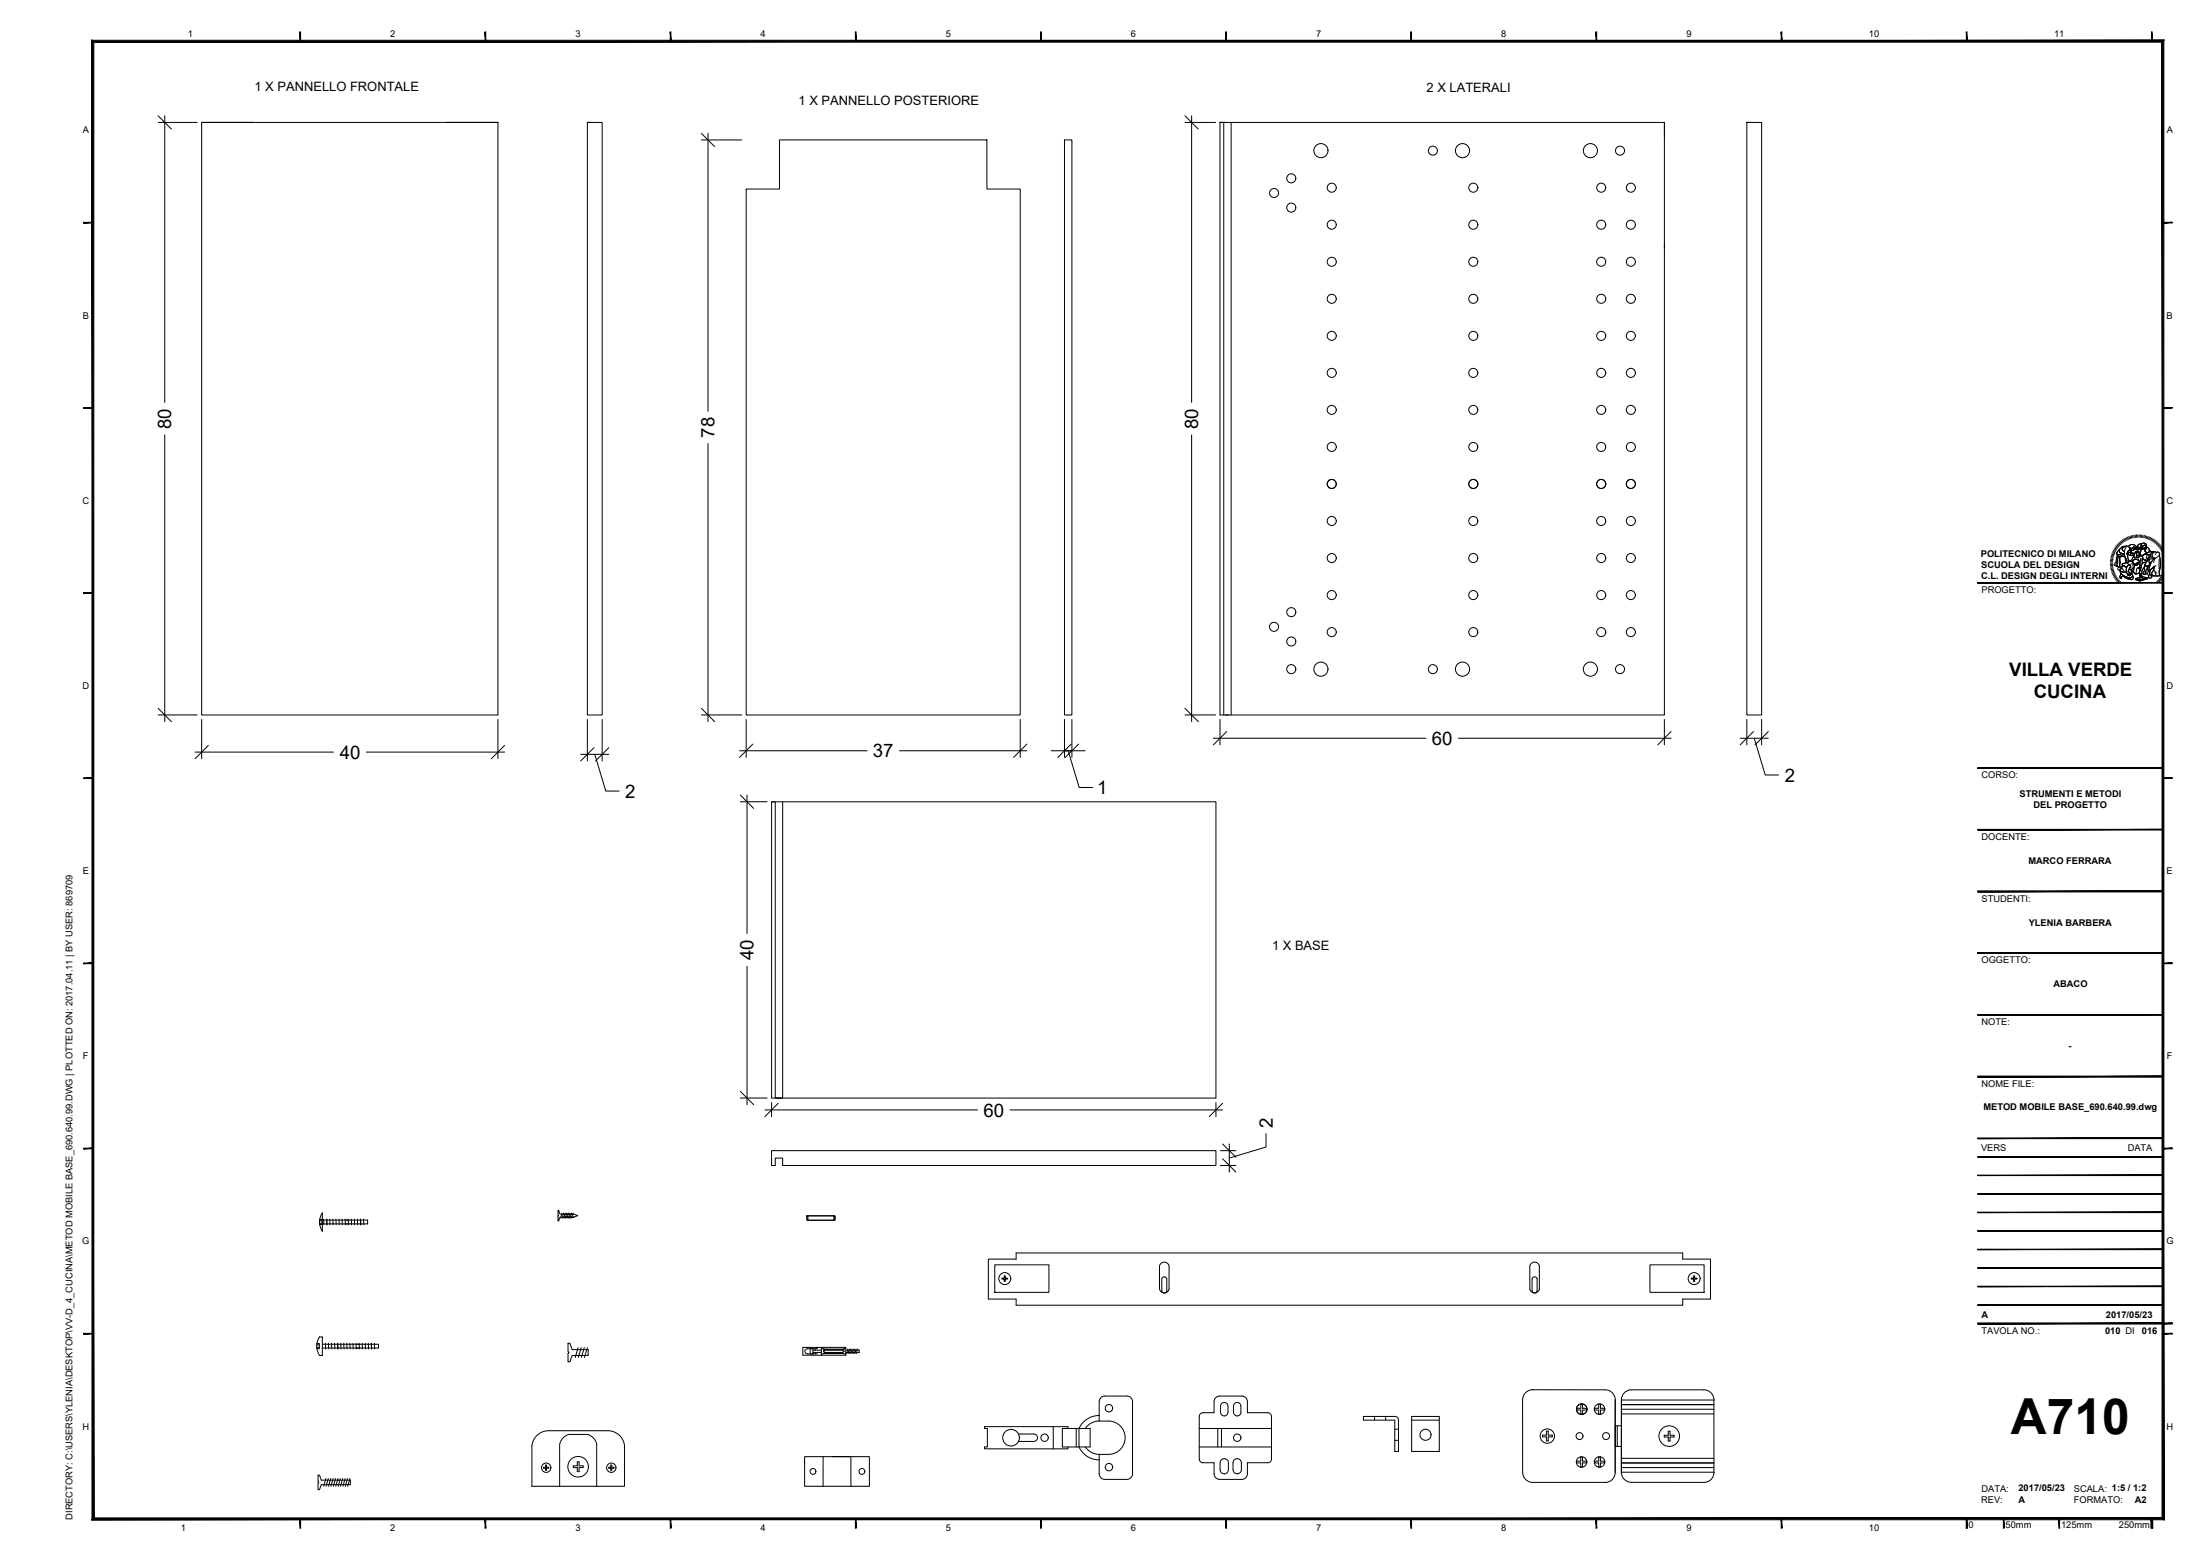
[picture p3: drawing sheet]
<svg xmlns="http://www.w3.org/2000/svg" width="594mm" height="420mm" viewBox="0 0 594 420" stroke-linecap="round" stroke-linejoin="round" font-family="sans-serif">
<!-- layer: VITI E CERNIERE -->
<g fill="none" stroke="#000" stroke-width=".27">
<path d="M86.3 329.6h.7M86.3 330.3h.7M86.3 329.3h.7v1.4h-.7M87 329.5h7.3M87 330.5h7.3M87 327.5v5a4.5 4.5 0 0 1 0-5zM87.4 329.2l.1 1.5M88.2 329.2l.1 1.5M89.1 329.2v1.5M89.9 329.2l.1 1.5M90.7 329.2l.1 1.5M91.5 329.2l.1 1.5"/>
<path d="M92.4 329.2v1.5M93.2 329.2l.1 1.5M93.2 329.5h6.1v1h-6.1M94 329.2l.1 1.5M94.9 329.2v1.5M95.7 329.2l.1 1.5M96.5 329.2l.1 1.5M97.4 330.7l-.1-1.5 .1 1.5M98.2 329.2v1.5M151.8 327.6l-.4 1.3M152.2 327.6l-.4 1.3M152.3 328.7h2.7h-3.7l-.4 1h-.2l.1-1.4-.1-1.5h.2l.4 1.1h3.7l1 .4-1 .4"/>
<path d="M152.3 327.9h2.7M152.6 327.6l-.4 1.3M153.1 327.6l-.4 1.3M153.5 327.6l-.4 1.3M153.9 327.6l-.4 1.3M154.3 327.6l-.4 1.3M154.8 327.6l-.4 1.3M217.9 328.3h7.6v1.2h-7.6zM218.2 328.3h7v1.2h-7M218.2 328.3l-.3 .3v.6l.3 .3M218.2 328.3v1.2M225.2 328.3l.3 .3v.6l-.3 .3"/>
<path d="M266.9 340h7.5v-1.7h180v1.7h7.5v10.8h-7.5v1.6h-180v-1.6h-7.5zM268.6 341.5h14.6v7.5h-14.6zM270.5 345.1h.7v-.6h.2v.6h.7v.3h-.7v.6h-.2v-.6h-.7zM313.4 341.2a1.31 1.31 0 0 1 1.4-.4 1.31 1.31 0 0 1 .9 1.1v6.2a1.32 1.32 0 0 1-1.3 1 1.32 1.32 0 0 1-1.3-1v-6.2zM313.7 348.6v-3.3a.69 .69 0 0 1 .7-.5 .69 .69 0 0 1 .7 .5v3.3M313.7 348.6a.69 .69 0 0 0 .7 .5 .69 .69 0 0 0 .7-.5M413.7 348.6a.69 .69 0 0 0 .7 .5 .69 .69 0 0 0 .7-.5M415.1 345.3v3.3M415.1 345.3a.69 .69 0 0 0-.7-.5 .69 .69 0 0 0-.7 .5v3.3M415.7 341.9v6.2M415.7 341.9a1.32 1.32 0 0 0-1.3-1.1 1.32 1.32 0 0 0-1.3 1.1v6.2a1.32 1.32 0 0 0 1.3 1 1.32 1.32 0 0 0 1.3-1M445.5 341.5h14.7v7.5h-14.7z"/>
<path d="M456.7 345.1h.6v-.6h.3v.6h.7v.3h-.7v.6h-.3v-.6h-.6zM85.5 363.1h.7M85.5 363.8h.7M85.6 362.8h.6v1.4h-.6M86.3 361h.7v5h-.7a4.5 4.5 0 0 1 0-5zM87 363h10.2M87 364h10.2M87.9 362.7v1.6M88.7 362.7l.1 1.6M89.5 362.7l.1 1.6M90.3 362.7l.1 1.6M91.2 362.7l.1 1.6"/>
<path d="M92 362.7l.1 1.6M92.8 362.7l.1 1.6M93.6 362.7l.1 1.6M94.5 362.7l.1 1.6M95.3 362.7l.1 1.6M96.1 362.7l.1 1.6M96.1 363h6.1v1h-6.1M97 362.7l.1 1.6M97.8 362.7l.1 1.6M98.6 362.7l.1 1.6M99.4 362.7l.1 1.6M100.4 364.3l-.1-1.6 .1 1.6"/>
<path d="M101.1 362.7l.1 1.6M153.4 362.7h.5l.6 1.7h4.3v1.6h-4.3l-.6 1.7h-.5v-2.2l.3-.3-.3-.3zM156.1 363.9l-.8 2.7M156.9 363.9l-.7 2.7M157.8 363.9l-.8 2.7M158.6 363.9l-.8 2.7M218 364.2h2.7v-.4h-3.9v2.1h11.6M218.1 364.2a.7 .7 0 0 0-.8 .7 .7 .7 0 0 0 .8 .7h2.6M218.8 365.6v-1.4h.7v1.4M219.5 365.2h2.3M219.5 364.6h2.3M220.1 364.2v.4"/>
<path d="M220.1 365.2v.4M220.7 363.8h7.7M222.4 364.9h.1M222.4 364.3h.1M222.4 364.3h5.4M222.4 364.9l.3 .3M222.4 364.3l-.6-.5v2.1l.6-.4h5.4M222.4 364.3l.3 .1h4.8l.3-.1M222.4 365.5l5.1-.2 .3 .2M222.7 365.2h4.8M222.7 364.6h4.8M222.7 364.6l-.3 .3"/>
<path d="M227.5 364.6l.3 .3M227.8 365.5l.6 .4M227.8 364.9h.1M227.8 364.9l-.3 .3M227.8 364.3h.1M228.4 364.5h3.6v.7h-3.6M228.4 363.8v2.1M228.4 363.8l-.6 .5M229 364.3l-.4 1.2M229.3 364.3l-.3 1.2M229.7 364.3l-.3 1.2M230.1 364.3l-.4 1.2"/>
<path d="M230.5 364.3l-.4 1.2M230.8 364.3l-.3 1.2M231.2 364.3l-.3 1.2M231.6 364.3l-.4 1.2M329.3 377h6a1.5 1.5 0 0 1 1.5 1.5v3h5.5a1 1 0 0 1 1 1M329.3 377a1.5 1.5 0 0 0-1.5 1.5v3h-3a1 1 0 0 0-1 1M329.9 379a1 1 0 0 1 1.1-.2 1 1 0 0 1 .6 .9v1.6a1 1 0 0 1-1 1 1 1 0 0 1-1-1v-1.6zM333.4 379a.99 .99 0 0 1 1.1-.2 .99 .99 0 0 1 .6 .9v1.6a1.01 1.01 0 0 1-1 1 1.01 1.01 0 0 1-1-1v-1.6zM413.8 375.3h19.6a2.74 2.74 0 0 1 2.8 2.7M414 375.3a2.74 2.74 0 0 0-2.8 2.7v19.5M436.2 378v19.6M437.8 379.3h25"/>
<path d="M437.8 378h25M437.8 378v19.6l25-.1M437.8 378a2.72 2.72 0 0 1 2.4-2.7h19.9a2.74 2.74 0 0 1 2.7 2.8M462.8 378v19.6M85.9 398.3h.4l.5 1.4h7.8v1.2h-7.8l-.5 1.3h-.4v-1.7l.2-.2-.2-.2zM88 399.2l-.6 2.1M88.7 399.2l-.7 2.1M89.3 399.2l-.6 2.1M90 399.2l-.6 2.1M90.6 399.2l-.6 2.1M91.1 399.7h.1M91.3 399.2l-.6 2.1"/>
<path d="M91.9 399.2l-.6 2.1M92.6 399.2l-.7 2.1M93.2 399.2l-.6 2.1M93.8 399.2l-.6 2.1M94.5 399.2l-.6 2.1M144.9 387.7a4.5 4.5 0 0 1 3.2-1.4h16a4.5 4.5 0 0 1 4.5 4.1v10.9h-25v-10.9a4.5 4.5 0 0 1 1.3-2.7zM147.3 395.6h.3v.6h.6v.3h-.6v.5h-.3v-.5l-.5-.1v-.2h.5zM153.6 387.3h5M153.6 387.3l-1 .5-.8 .7-.7 1.5v11.3M154.8 395.8h1.1v-1.1h.3h.2v1.1h1.1v.3l-.1 .2h-1v1.1h-.5v-1.1h-1.1zM158.6 387.3l1 .5 .8 .7 .7 1.5v11.3M164.9 395.6h.3v.6h.6v.3h-.6v.5h-.3v-.5l-.5-.1v-.2h.5z"/>
<path d="M217.3 393.3h17.5v8h-17.5zM222.3 393.3v8M224.8 393.3h5v8M275 387.2h4.2a1 1 0 0 1 1 1 1 1 0 0 1-1 1M275 389.2h4.2M284.4 385.2v6M286.9 385.7h7.5v5h-7.5zM288.4 385.7v-.5h-22.5v.5h.7v5h-.7v.5h22.5v-.5M290.6 385.7v5M293.1 390.7l.8 1 1.1 .6 1.8 .4M296.8 383.7v-5.2a1.5 1.5 0 0 1 1.5-1.5h6a1.5 1.5 0 0 1 1.5 1.5v19.5a1.5 1.5 0 0 1-1.5 1.5h-6a1.5 1.5 0 0 1-1.5-1.5v-5.3M296.8 383.7a6.7 6.7 0 0 1 5.4 1.1 4.5 4.5 0 0 1 1.4 5 4.5 4.5 0 0 1-4.3 2.9h-2.5"/>
<path d="M296.8 383.7l-1.8 .4-1.1 .7-.8 .9M296.8 382.2a6 6 0 0 0-5.4 3.5v5a6 6 0 0 0 5.4 3.5M323.8 382.5v11.5a1 1 0 0 0 1 1h3v3a1.5 1.5 0 0 0 1.5 1.5M323.8 390.7h19.5M323.8 385.7h19.5M328.8 385.7v5M329.7 394.3a1.12 1.12 0 0 1 1.2-.4 1.12 1.12 0 0 1 .8 1.1v1.8a1.13 1.13 0 0 1-1.1 1.2 1.13 1.13 0 0 1-1.1-1.2v-1.8zM329.8 385.7v5M335.2 395v1.8M335.2 395a1.13 1.13 0 0 0-1.1-1.1 1.13 1.13 0 0 0-1.1 1.1v1.8a1.13 1.13 0 0 0 1.1 1.2 1.13 1.13 0 0 0 1.1-1.2M343.3 382.5v11.5a1 1 0 0 1-1 1h-5.5v3a1.5 1.5 0 0 1-1.5 1.5h-6M371.2 382.5v1"/>
<path d="M374.2 382.5v1M376.6 388.9h1M376.6 385.9h1M376.6 382.5a1 1 0 0 1 1 1v8.4h-1v-8.4h-8.4v-1h8.4M381.2 382.5h7.5v9.4h-7.5zM381.2 383.5h7.5M411.2 397.5a2.74 2.74 0 0 0 2.7 2.8h19.9M416.5 387.5h1.1v-1.1h.3h.2v1.1h1.1v.5h-1.1v1.1h-.5v-1.1h-1.1zM425.8 380.3h1.1v-1.1h.5v1.1h1v.4h-1v1.1h-.5v-1.1h-1.1zM426.9 393.5h.4v1.1l1.1-.1v.5h-1.1v1.1h-.4v-1.1h-1.1v-.4h1.1zM430.6 380.3h1.1v-1.1h.5v1.1h1.1v.4h-1.1v1.1h-.5v-1.1h-1.1zM431.7 393.5h.5v1.1l1.1-.1v.5h-1.1v1.1h-.5v-1.1h-1.1v-.4h1.1z"/>
<path d="M436.2 397.5a2.74 2.74 0 0 1-2.8 2.8M436.2 385h1.6M436.2 390.6h1.6M436.7 385v5.6M437.8 396.3h25M437.8 395h25M437.8 393.8h25M437.8 380.5h25M437.8 381.8h25M437.8 397.5a2.74 2.74 0 0 0 2.8 2.8h19.5M449.4 387.6h1.1v-1.1h.5v1.1h1.1v.4h-1.1v1.1h-.5v-1.1h-1.1zM462.8 397.5a2.74 2.74 0 0 1-2.8 2.8"/>
<circle cx="271.3" cy="345.2" r="1.61"/>
<circle cx="457.5" cy="345.2" r="1.61"/>
<circle cx="147.5" cy="396.3" r="1.26"/>
<circle cx="156.1" cy="396.1" r="2.78"/>
<circle cx="165.1" cy="396.3" r="1.26"/>
<circle cx="219.5" cy="397.3" r=".79"/>
<circle cx="232.8" cy="397.3" r=".79"/>
<circle cx="273" cy="388.2" r="2.25"/>
<circle cx="282.1" cy="388.2" r="1"/>
<circle cx="299.5" cy="380.2" r="1"/>
<circle cx="299.5" cy="396.2" r="1"/>
<circle cx="334.1" cy="388.2" r="1"/>
<circle cx="384.9" cy="387.4" r="1.5"/>
<circle cx="417.8" cy="387.8" r="1.94"/>
<circle cx="426.5" cy="387.8" r=".94"/>
<circle cx="427.1" cy="394.8" r="1.42"/>
<circle cx="427.1" cy="380.5" r="1.42"/>
<circle cx="431.9" cy="380.5" r="1.42"/>
<circle cx="431.9" cy="394.8" r="1.42"/>
<circle cx="433.7" cy="387.8" r=".94"/>
<circle cx="450.7" cy="387.8" r="2.78"/>
</g>
<!-- layer: ARREDI -->
<g fill="none" stroke="#000" stroke-width=".27">
<path d="M54.5 33.1h80v160h-80zM54.5 33.1h14M120.5 33.1h14M158.6 33.1v160h4v-160h-4h1M210.5 37.8h56v13.2h9v142.1h-74v-142.1h9zM287.5 37.8h2v155.3h-2zM329.4 33.1h120v160h-120zM330.5 33.1v160M332.5 33.1v160M449.4 33.1v4M471.7 33.1h4v160h-4zM471.7 33.1h1"/>
<path d="M449.4 65.7v1.3M330.9 193.1h.9M208.4 216.5h119.9v80h-119.9zM208.4 216.5h.9v80h2v-80M208.4 310.7h119.9v4h-117v-2h-2v2h-.9z"/>
<circle cx="344" cy="52.1" r="1.22"/>
<circle cx="348.7" cy="56.1" r="1.22"/>
<circle cx="348.7" cy="48.2" r="1.22"/>
<circle cx="356.7" cy="40.7" r="1.91"/>
<circle cx="359.6" cy="50.7" r="1.22"/>
<circle cx="386.9" cy="40.7" r="1.22"/>
<circle cx="394.9" cy="40.7" r="1.91"/>
<circle cx="397.8" cy="50.7" r="1.22"/>
<circle cx="429.5" cy="40.7" r="1.91"/>
<circle cx="432.4" cy="50.7" r="1.22"/>
<circle cx="437.5" cy="40.7" r="1.22"/>
<circle cx="440.4" cy="50.7" r="1.22"/>
<circle cx="359.6" cy="60.7" r="1.22"/>
<circle cx="359.6" cy="70.7" r="1.22"/>
<circle cx="397.8" cy="60.7" r="1.22"/>
<circle cx="397.8" cy="70.7" r="1.22"/>
<circle cx="432.4" cy="60.7" r="1.22"/>
<circle cx="432.4" cy="70.7" r="1.22"/>
<circle cx="440.4" cy="60.7" r="1.22"/>
<circle cx="440.4" cy="70.7" r="1.22"/>
<circle cx="359.6" cy="80.7" r="1.22"/>
<circle cx="359.6" cy="90.7" r="1.22"/>
<circle cx="397.8" cy="80.7" r="1.22"/>
<circle cx="397.8" cy="90.7" r="1.22"/>
<circle cx="432.4" cy="80.7" r="1.22"/>
<circle cx="432.4" cy="90.7" r="1.22"/>
<circle cx="440.4" cy="90.7" r="1.22"/>
<circle cx="440.4" cy="80.7" r="1.22"/>
<circle cx="359.6" cy="100.7" r="1.22"/>
<circle cx="359.6" cy="110.7" r="1.22"/>
<circle cx="397.8" cy="110.7" r="1.22"/>
<circle cx="397.8" cy="100.7" r="1.22"/>
<circle cx="432.4" cy="100.7" r="1.22"/>
<circle cx="432.4" cy="110.7" r="1.22"/>
<circle cx="440.4" cy="110.7" r="1.22"/>
<circle cx="440.4" cy="100.7" r="1.22"/>
<circle cx="359.6" cy="120.7" r="1.22"/>
<circle cx="359.6" cy="130.7" r="1.22"/>
<circle cx="397.8" cy="130.7" r="1.22"/>
<circle cx="397.8" cy="120.7" r="1.22"/>
<circle cx="432.4" cy="120.7" r="1.22"/>
<circle cx="432.4" cy="130.7" r="1.22"/>
<circle cx="440.4" cy="130.7" r="1.22"/>
<circle cx="440.4" cy="120.7" r="1.22"/>
<circle cx="359.6" cy="150.7" r="1.22"/>
<circle cx="359.6" cy="140.7" r="1.22"/>
<circle cx="397.8" cy="140.7" r="1.22"/>
<circle cx="397.8" cy="150.7" r="1.22"/>
<circle cx="432.4" cy="150.7" r="1.22"/>
<circle cx="432.4" cy="140.7" r="1.22"/>
<circle cx="440.4" cy="140.7" r="1.22"/>
<circle cx="440.4" cy="150.7" r="1.22"/>
<circle cx="344" cy="169.3" r="1.22"/>
<circle cx="348.7" cy="165.3" r="1.22"/>
<circle cx="348.7" cy="173.2" r="1.22"/>
<circle cx="359.6" cy="170.7" r="1.22"/>
<circle cx="359.6" cy="160.7" r="1.22"/>
<circle cx="397.8" cy="160.7" r="1.22"/>
<circle cx="397.8" cy="170.7" r="1.22"/>
<circle cx="432.4" cy="160.7" r="1.22"/>
<circle cx="432.4" cy="170.7" r="1.22"/>
<circle cx="440.4" cy="170.7" r="1.22"/>
<circle cx="440.4" cy="160.7" r="1.22"/>
<circle cx="348.7" cy="180.7" r="1.22"/>
<circle cx="356.7" cy="180.7" r="1.91"/>
<circle cx="386.9" cy="180.7" r="1.22"/>
<circle cx="394.9" cy="180.7" r="1.91"/>
<circle cx="429.5" cy="180.7" r="1.91"/>
<circle cx="437.5" cy="180.7" r="1.22"/>
</g>
<!-- layer: G-ANNO-LOGO -->
<g fill="none" stroke="#000" stroke-width=".27">
<path d="M569.8 152l.7 .1M569.8 151.7h.7M569.9 151.3l.7 .1M569.9 151l.7 .1M570 150.6l.6 .2M570 150.3l.7 .1M570.1 149.9l.7 .2M570.2 149.6l.7 .2M570.4 149.3l.6 .2M570.5 148.9l.6 .3M570.5 152.4h-.7M570.5 152.7l-.6 .1"/>
<path d="M570.6 153l-.7 .1M570.6 153.3l-.6 .2M570.7 148.6l.6 .3M570.7 153.7l-.7 .1M570.8 154l-.7 .2M570.8 148.3l.6 .3M570.9 154.3l-.7 .2M571 154.6l-.6 .2M571 148l.6 .4M571.1 154.9l-.6 .3M571.2 147.7l.6 .4M571.3 155.2l-.7 .3"/>
<path d="M571.4 155.5l-.6 .3M571.4 147.4l.6 .4M571.6 155.8l-.6 .3M571.7 147.1l.5 .5M571.7 149.7l.7 .1a.84 .84 0 0 0 1.3-.2v.6l-.9 .1a.78 .78 0 0 1-1.1-.5zM571.8 149.7v.4M571.8 156l-.6 .4M571.9 146.9l.5 .4M571.9 150.2l-.3 .6-.1 1.3-.3 .7 .4 .1M571.9 156.3l-.5 .4M572 148.7l.3-.3v.3a.83 .83 0 0 0 1 .8l.3 .2-.2 .1a.75 .75 0 0 1-1 0h-.3a.51 .51 0 0 1-.5-.4 .51 .51 0 0 1 .3-.6zM572.1 146.6l.5 .5"/>
<path d="M572.1 156.6l-.5 .4M572.2 150.2l-.3 .5-.1 1.4-.2 .8 .7 .2M572.2 150.2l.4 .1-.2 .5 .1 1.2-.1 1-.2 .1a.44 .44 0 0 1-.5-.2 .44 .44 0 0 1 .1-.5v-1.5zM572.3 148.4l-.5 .6a.44 .44 0 0 0-.2 .5 .44 .44 0 0 0 .5 .3h.6a.65 .65 0 0 0 .9-.2M572.4 156.8l-.5 .5M572.4 146.4l.5 .5M572.4 153.8a1.21 1.21 0 0 0 1.8 .5M572.5 148.1l.6-.4 1.3-.2a.99 .99 0 0 0-1.3 1l.6 .4v.7l-.6-.1a.67 .67 0 0 1-.8-.8zM572.5 154.2l.1 .5 .8 .7 1.9 .9M572.6 154.2l.7 .3 .9-.2 .4 .8-.1 .2 .3-.2 .2 .4-.1-.5 .3 .4-.1-.5 .4 .1-.8-.6 .3-.8 .4 .2 .3 1a.79 .79 0 0 1 0 .9 .79 .79 0 0 1-.8 .3l-1.8-.8-.5-.5zM572.6 157l-.5 .5M572.6 150.3l-.2 .6v2.2"/>
<path d="M572.6 150.3l1.2-.1 .5 1.2v.5l-.4 .1a.61 .61 0 0 0-.8 .7l.2 .1-.4 .5a.56 .56 0 0 1-.5-.8v-1.7zM572.7 146.1l.4 .6M572.7 154.8l.8 .7 1.4 .5h.6l.4-.6a.65 .65 0 0 1 0 1 .65 .65 0 0 1-.9 0l-1.3-.6a.44 .44 0 0 0-.5-.3 .44 .44 0 0 0-.4 .5v.2h-.2a.86 .86 0 0 1 0-1.2zM572.7 154.8l-.1 .2a.83 .83 0 0 0 0 1.2l.4-.2-.2-.1a.5 .5 0 0 1 .4-.4 .5 .5 0 0 1 .5 .3l.9 .5a1.25 1.25 0 0 0 1.4-.1l-.1-.7M572.8 157.3l-.4 .5M572.9 153.3a.5 .5 0 0 0-.8-.2 .5 .5 0 0 0 .1 .8 .61 .61 0 0 1 .5-.3 .61 .61 0 0 1 .6 .3l.3 .2M573 145.9l.4 .6M573.1 157.5l-.5 .5M573.1 153l.4-.3 .2 .1a.73 .73 0 0 1 .5 1.1v.4a1.19 1.19 0 0 1-1.8-.5l.6-.2-.1-.3zM573.1 152.3l1.2-.4 .3 .1 .2-.4 .5-.1 .6 .2 .3 .5a.89 .89 0 0 1-.2 1.2h-.1a.64 .64 0 0 1-.9 .2l.1-.1a.47 .47 0 0 0 0-.8 .47 .47 0 0 0-.7 .2l-.2 .4-.7-.6a.29 .29 0 0 1-.4 0 .29 .29 0 0 1 0-.4zM573.2 145.7l.4 .6M573.3 147.9l.9-.4a.75 .75 0 0 1 .9 .6 .75 .75 0 0 1-.5 .9l-.3 .5 .2 .4a1.41 1.41 0 0 0 .6 1.5l.2 .1-.5 .1-.1 .4a.31 .31 0 0 1-.4-.1 .31 .31 0 0 1 0-.4l-.6-1.4v-1.2l-.6-.5z"/>
<path d="M573.3 157.7l-.4 .5M573.4 152.6l.8 .7M573.5 152.7l-.5 .4v.5M573.5 145.5l.4 .6M573.6 157.9l-.4 .5M573.7 150.2l-1.9-.1-.4 1.6-.5 .7 .2 .3M573.9 145.3l.3 .6M573.9 158l-.4 .6M573.9 150.6l.2 1.4M574.1 147.8l-.3 .7-.1 1.2 .6 1.7a.38 .38 0 0 0-.1 .4 .38 .38 0 0 0 .4 .2l.2-.4 .5-.1a1.04 1.04 0 0 1-.8-1.5 1.49 1.49 0 0 1 .6-1.7 1.04 1.04 0 0 0-1.4-.8l-.7 .2-.6 .5-.1 .5a.81 .81 0 0 0 1 .8l.3 .1M574.1 158.2l-.3 .6M574.2 145.2l.3 .6"/>
<path d="M574.3 151.9l-.4 .1a.6 .6 0 0 0-.8 .7l.2 .1M574.4 147.5a.87 .87 0 0 0-1 .2 .87 .87 0 0 0-.1 1l.4 .2M574.4 158.3l-.3 .7M574.5 145l.3 .7M574.6 152.6a.47 .47 0 0 1 .7 .2 .47 .47 0 0 1-.2 .7l-.4 .9 .8 .7-.4-.2 .1 .5-.3-.4 .1 .5-.2-.4-.3 .2 .1-.2-.4-.6v-1.2zM574.6 152.6a.47 .47 0 0 1 .7 .2 .47 .47 0 0 1-.2 .7l-.4 .9 .8 .7-.4-.2 .1 .5-.3-.4 .1 .5-.2-.4-.3 .2 .1-.2-.4-.6v-1zM574.6 148.9l.4-.3 .6-.1-.1 .5-1.2 .5zM574.6 149.4l.8-.3 .3 .2-.4 .2 .2 .4a.61 .61 0 0 1-.9-.5zM574.7 149.4a.58 .58 0 0 0 .8 .5M574.7 158.5l-.3 .6M574.8 147.6l.7-.6 1 .2a.3 .3 0 0 1 .3 .4 .3 .3 0 0 1-.4 .2l-.2-.1-.5 .4-.6-.2M574.8 144.9l.3 .6"/>
<path d="M574.9 147.3l.5-.3h.6l.7 .4a.23 .23 0 0 1 .1 .3 .23 .23 0 0 1-.2 .2l-.4-.2-.4 .4h-.4l-.7-.5zM575 158.6l-.2 .6M575.1 147.9l.6 .2 .6-.5 .3 .3-.2 .5-.4 .2-.5-.1-.5 .1zM575.2 144.8l.2 .6M575.3 151.5l.6 .2 .4 .6a.82 .82 0 0 1-.2 1.1h-.1M575.3 158.7l-.2 .7M575.4 149.4h.8l-.2 .1a.37 .37 0 0 1-.2 .5 .37 .37 0 0 1-.5-.2zM575.4 153.8l.3 1a.8 .8 0 0 1 0 .9 .8 .8 0 0 1-.8 .3M575.4 149.1l.3 .2M575.5 152.4l-.8 .2M575.5 148.8l-.1 .2-1 .5M575.5 144.7l.2 .6"/>
<path d="M575.6 148.5l-.4 .5M575.6 158.8l-.1 .7M575.7 152l.7 .6M575.8 149.4a.33 .33 0 0 0-.4 .3 .33 .33 0 0 0 .4 .3 .33 .33 0 0 0 .2-.5l.2-.1-.6 .1M575.8 152.5a.7 .7 0 0 1 .1 .9 .7 .7 0 0 1-.9 .2M575.9 151.7l.1-.4a.91 .91 0 0 1 1.3-.1l.3 .2a.32 .32 0 0 1 .1 .3 .32 .32 0 0 1-.2 .3l-1.2 .3 .6 .4 .4-.3 .1-.3a.37 .37 0 0 0 .4-.4 .37 .37 0 0 0-.3-.4l-.5-.3h-.6l-.5 .7-.2-.1v-.5l.5-.8 .2 .2h1.1l.5-.4v-.3l.6 .2v.5a.62 .62 0 0 1-.2 .9l.2 .7-.3 .5-.4 .2-.2 .5h-.4l.3 .3 .3-.1-.1 .4 .2-.2-.3 1.1a.98 .98 0 0 1-1.5-.1l-.4-.4 .4-.6 .2-1.1M575.9 151.5l.6-.5 .6 .1 .5 .3a.32 .32 0 0 1 .1 .5 .32 .32 0 0 1-.5 0l-.3 .2a.5 .5 0 0 1-.5 .3 .5 .5 0 0 1-.4-.5zM575.9 144.6l.1 .6M575.9 154.3l.8 .7M576 158.9l-.2 .6M576.1 148.4v.1M576.2 148l.1 .1"/>
<path d="M576.2 153.7v.9M576.2 150.3a1.25 1.25 0 0 0-.5 1.3M576.2 144.5l.1 .7M576.2 148.1h.1M576.3 158.9l-.1 .7M576.3 152.3l1.1-.4-.1 .5-.4 .3-.5-.2zM576.3 153.1l-.3 1-.4 .4M576.4 152.5h.1M576.6 148.2l.7-.2a.29 .29 0 0 1 .2 .5 .29 .29 0 0 1-.4 0zM576.6 144.5l.1 .6M576.6 147.9l-.2 .5-.4 .2-.5-.2-.5 .2M576.6 149.1l.5-.3 .4 .1 .5 1a.22 .22 0 0 1-.1 .3 .22 .22 0 0 1-.3-.1 .22 .22 0 0 1 .1-.3l-.1-.7a.44 .44 0 0 0-.7-.1 .44 .44 0 0 0 0 .7l.2 .4a.41 .41 0 0 1-.5 .4 .41 .41 0 0 1-.4-.5z"/>
<path d="M576.6 159l-.1 .7M576.7 156.2l2-.4 1.1 .2-2 .6zM576.7 156.2l1.1 .4v.3l-1.1-.4zM576.9 149l.7 .1 .1 .5a.63 .63 0 0 1 0 .7 .63 .63 0 0 1-.7 .2zM576.9 144.4l.1 .7M576.9 159v.7M577 148v-.2a.53 .53 0 0 1 .8 .5l-.2 .1M577 153.4l-.3 1.6 1-.2M577 152.5v.1M577 147.8a.52 .52 0 0 1 .8 .5l-.2 .1-.2-.4-.4 .1zM577.1 152.1l.1 .1M577.1 152.4l.1 .1"/>
<path d="M577.1 152.2h.1M577.2 149.2v.1M577.3 149.2l-.2 .1M577.3 159l-.1 .7M577.3 144.4v.7M577.3 148.2a.44 .44 0 0 0-.7 .1h.2a.36 .36 0 0 0 .4 .2 .36 .36 0 0 0 .3-.4l-.2-.1 .1 .2M577.4 150.5v.7M577.4 153.2l.3 .1 .1-.4a.23 .23 0 0 1 .2-.3 .23 .23 0 0 1 .2 .3l-.4 1 .1-.4-.3 .1zM577.5 152l-.2 .5a.52 .52 0 0 1-.9-.1M577.5 149.1l.2 .2-.1 .1M577.6 159v.7M577.6 149.2a.43 .43 0 0 0-.7-.2 .43 .43 0 0 0 0 .7 .5 .5 0 0 1 0 .9 .5 .5 0 0 1-.7-.5l.4-1 .7-.3 .5 .5 .2 .8-.3 .2-.1-.4"/>
<path d="M577.6 144.4v.7M577.7 149.5l-.2 .1M577.7 149.4a.42 .42 0 0 1-.1 .6 .42 .42 0 0 1-.6-.1M577.7 150.2l-.3 .3h-.4M577.8 156.6l2-.6v.3l-2 .6zM577.8 156.6v.3M577.8 148.3l.1-.1a.99 .99 0 0 1 0 1.2M577.9 152.8h.1M577.9 153.4l-.1 .5 .2-.2M577.9 159v.7M577.9 147.8l.1 .4M578 149.8l-.1-.5a.86 .86 0 0 0 0-1.1l-.5-.5a.45 .45 0 0 1-.1-.6 .45 .45 0 0 1 .5-.2 .27 .27 0 0 1 .5 0 .27 .27 0 0 1-.1 .4v1.1h.2v-.5a.42 .42 0 0 0 .3 .4 .42 .42 0 0 0 .5-.2l-.1 .7 .2-.2 .4 .7-1.1 .7"/>
<path d="M578 144.4l-.1 .7M578 153.1l-.1 .3-.1-.2M578 150.8l-.1 1.4M578 150l.5 .3M578.1 154.9l.2-.1 .1 1-.2-.5-.4 .7zM578.2 152l-.4 .3v.5M578.2 159l.1 .7M578.3 152.6l-.4 .2-.2 .5h-.4l.3 .3 .2-.1M578.3 150.9l-.4 .8M578.3 144.5v.6M578.4 146.9h-.5a.61 .61 0 0 0-.7 .7M578.4 146.8l.6-.2 .4 .2 .2 .4v.8l-.4 .8v-.7l.2-.5-.2-.5-.2 .2a.79 .79 0 0 0-.6 1.1h-.2l-.1-.8z"/>
<path d="M578.4 147.9l.3 .3 .5-.1M578.4 146.8l.7-.2 .5 .5v.8l-.4 .9v-.7l.2-.5a.32 .32 0 0 0-.1-.4 .32 .32 0 0 0-.4 .1l-.3 .1-.2 1h-.2l-.1-.8zM578.5 159l.2 .6M578.6 150l.1-.1a1.52 1.52 0 0 1 2 .2l-.2 .7a1.22 1.22 0 0 1-1.2 .7l-.7-.8zM578.6 147.4l.6-.3 .2 .6-.2 .4a.4 .4 0 0 1-.5 .1 .4 .4 0 0 1-.3-.3zM578.6 147.6l.2 .1M578.6 152l.9-.1-.7 1.5a1.53 1.53 0 0 0-.5 1.5h-.2l-.2 .5-.2-.9zM578.6 152l-.9 2.5 .2 1-.1 .8 .4-1 .3 .9-.2-1.4-.4 .7M578.7 144.5l-.1 .7M578.7 148.1h.1M578.7 151a.62 .62 0 0 0-.1 1l1-.2 .4-.6M578.7 147.7h.1"/>
<path d="M578.8 148h.1M578.9 158.9l.1 .7M579.1 144.6l-.2 .6M579.1 147.8l.2 .1M579.1 152.9l.8-.1-.5 1.4 .2 .7-.4 .2-.4-.1zM579.1 147.8v.1M579.2 158.8l.1 .7M579.3 148.6l.4 .7M579.4 151.1h.1M579.4 144.7l-.2 .6M579.4 149.5a2.25 2.25 0 0 1 1.9-.5l-.7 .9zM579.5 151.9l-.7 1.5a1.32 1.32 0 0 0-.4 1.4l-.1 .1"/>
<path d="M579.5 158.8l.2 .6M579.5 151l-.3 .1M579.6 147.7a1.26 1.26 0 0 1 .9 1l.3 .2-.4 .1a.63 .63 0 0 1-.8 .1 .63 .63 0 0 1-.2-.8zM579.6 147.7l.7 .5 .2 .5M579.6 151.4h-.1M579.7 144.8l-.1 .6M579.8 158.7l.2 .6M579.8 156v.3l-2 .6-1.1-.4v-.3l1.1 .4 2-.6a6.1 6.1 0 0 0-3.1 .2M579.9 152.9l-.5 1.5a.44 .44 0 0 1-.2 .7l-.4-.1 .3-2M580.1 144.9l-.2 .6M580.1 158.6l.3 .6M580.1 151h.3l-.1 .7a.66 .66 0 0 1-.4 1.1l-.8 .1 .3-1.1z"/>
<path d="M580.2 150.7l-.1 .4M580.2 149.7l.3 .1 .2 .4M580.2 148.5l.5 .4M580.3 152.8l-1.2 .2M580.3 154.2l-.1 .2 .3 .2M580.4 158.4l.3 .6M580.4 145l-.2 .6M580.4 151v1.3l-.3 .9a1.85 1.85 0 0 0-.1 2l.2 .2M580.6 153.9l1.1-1-.5 1.6a1.28 1.28 0 0 0-.2 1.4l-.1 .1a.45 .45 0 0 1-.7 0 .45 .45 0 0 1 .1-.7zM580.6 149.9a1.04 1.04 0 0 1 .6-.9 1.04 1.04 0 0 1 1.1 .2 .55 .55 0 0 1 .8 .1 .55 .55 0 0 1-.2 .8l-.3 .3a1.09 1.09 0 0 1-1.9-.3M580.7 150.1l-.5 .7a.7 .7 0 0 1-.5 .6 .7 .7 0 0 1-.8-.2v-.1a.77 .77 0 0 1 0-1.2l.5-.2a.33 .33 0 0 1 .4 .2 .33 .33 0 0 1-.2 .4l.1 .2a.24 .24 0 0 0 .1 .3 .24 .24 0 0 0 .3-.2l.2-.3-.1-.5-.7-.3-.6 .2-.4 .5 .1 .3M580.7 151.7v.6"/>
<path d="M580.7 158.3l.3 .6M580.7 145.1l-.3 .6M581 158.1l.3 .6M581.1 145.3l-.4 .6M581.1 150.9l-.9 .1M581.2 155.1l.6 .4M581.3 157.9l.3 .6M581.4 145.5l-.4 .6M581.4 149h-.9l-1.1 .5M581.5 157.8l.4 .5M581.6 153.9l.8 .9M581.6 150.9a6.5 6.5 0 0 0-1.4 3.4l1.5-1.4 .5-.1"/>
<path d="M581.6 149l.6 .1a.64 .64 0 0 1 .7 .1 .64 .64 0 0 1 .2 .6l.2 1.2a7.9 7.9 0 0 1-.3 3.6l.3 .9h-2.4l.8-2.6-1.5 1.4a5.8 5.8 0 0 1 1.5-3.4l.4-.1a.93 .93 0 0 1-1-.8 .93 .93 0 0 1 .5-1zM581.6 149a.91 .91 0 0 0-.5 1.1 .91 .91 0 0 0 1 .7M581.7 145.7l-.4 .5M581.7 152.9l-.5 1.6a1.24 1.24 0 0 0-.2 1.4l-.1 .1a.46 .46 0 0 1-.7 0 .46 .46 0 0 1 .1-.7l.3-1.4M581.8 157.6l.4 .5M581.8 150.9l-.2 1M581.9 154.4l.3 .8 .4 .3M582 145.9l-.4 .5M582 157.4l.5 .5M582.2 149.4l-.3 .3M582.3 146.1l-.5 .5M582.3 157.2l.5 .4"/>
<path d="M582.5 146.3l-.4 .5M582.5 156.9l.5 .5M582.7 156.7l.6 .4M582.8 146.5l-.5 .5M582.9 156.4l.6 .5M583 151.1l.1 3.3M583 146.8l-.4 .5M583.1 150a9.8 9.8 0 0 1 0 4.9l.2 .6h-2.4M583.1 156.2l.6 .4M583.3 147.1l-.5 .4M583.3 155.9l.6 .4M583.5 147.3l-.5 .5"/>
<path d="M583.5 155.6l.6 .4M583.7 155.3l.6 .4M583.7 147.6l-.5 .4M583.8 155.1l.6 .2M583.9 147.9l-.5 .4M583.9 154.8l.7 .2M584.1 154.5l.6 .2M584.1 148.2l-.6 .4M584.2 154.1l.6 .3M584.3 153.8l.6 .2M584.3 148.5l-.6 .3M584.3 153.5l.7 .2"/>
<path d="M584.4 153.2l.7 .1M584.4 152.9l.7 .1M584.5 148.8l-.7 .3M584.5 152.6h.6M584.5 152.3h.7M584.6 149.2l-.6 .2M584.7 149.5l-.6 .2M584.8 149.8l-.6 .2M584.9 150.2l-.6 .2M585 150.5l-.7 .2M585.1 150.9l-.7 .1M585.1 151.2l-.7 .1"/>
<path d="M585.1 151.6h-.6M585.2 152h-.7"/>
</g>
<!-- layer: G-ANNO-TTLB -->
<g fill="#fff" stroke="#fff" stroke-width=".27">
<path d="M559.1 157.4l30.7 4.3-5.7-4.3zM559.1 157.4l30.7 4.3h-30.7z"/>
<path d="M584.1 142.8h5.7l-5.7 14.6zM589.8 142.8l-5.7 14.6 5.7 4.3z"/>
</g>
<path d="M559.1 157.4h25v-14.6h5.7v18.9h-30.7z" fill="none" stroke="#fff" stroke-width=".27"/>
<g fill="#000" stroke="#000" stroke-width=".27">
<path d="M24.8 10.9l.5 399v-398.5zM24.8 10.9l.5 399-.5 .5zM25.3 409.9l-.5 .5 559-.5zM24.8 410.4l559-.5 .5 .5zM583.8 11.4v398.5l.5 .5zM584.3 10.9v399.5l-.5-399zM25.3 11.4h558.5l.5-.5zM24.8 10.9h559.5l-559 .5z"/>
<path d="M81 8.6l.2 2.5v-2.5zM81 8.6l.2 2.5h-.2z"/>
<path d="M131 8.6l.2 2.5v-2.5zM131 8.6l.2 2.5h-.2z"/>
<path d="M181 8.6l.2 2.5v-2.5zM181 8.6l.2 2.5h-.2z"/>
<path d="M231 8.6l.2 2.5v-2.5zM231 8.6l.2 2.5h-.2z"/>
<path d="M281 8.6l.2 2.5v-2.5zM281 8.6l.2 2.5h-.2z"/>
<path d="M331 8.6l.2 2.5v-2.5zM331 8.6l.2 2.5h-.2z"/>
<path d="M381 8.6l.2 2.5v-2.5zM381 8.6l.2 2.5h-.2z"/>
<path d="M431 8.6l.2 2.5v-2.5zM431 8.6l.2 2.5h-.2z"/>
<path d="M481 8.6l.2 2.5v-2.5zM481 8.6l.2 2.5h-.2z"/>
<path d="M531 8.6l.2 2.5v-2.5zM531 8.6l.2 2.5h-.2z"/>
<path d="M581 8.6l.2 2.5v-2.5zM581 8.6l.2 2.5h-.2z"/>
<path d="M22.6 60.2h2.5v-.2zM22.6 60h2.5l-2.5 .2z"/>
<path d="M584.1 60v.2l2.5-.2zM584.1 60.2l2.5-.2v.2z"/>
<path d="M22.6 110.2h2.5v-.2zM22.6 110h2.5l-2.5 .2z"/>
<path d="M584.1 110v.2l2.5-.2zM584.1 110.2l2.5-.2v.2z"/>
<path d="M534.1 157.5h50v-.2zM534.1 157.3h50l-50 .2z"/>
<path d="M22.6 160.2h2.5v-.2zM22.6 160h2.5l-2.5 .2z"/>
<path d="M584.1 160v.2l2.5-.2zM584.1 160.2l2.5-.2v.2z"/>
<path d="M22.6 210.2h2.5v-.2zM22.6 210h2.5l-2.5 .2z"/>
<path d="M534.1 207.5h50v-.2zM534.1 207.3h50l-50 .2z"/>
<path d="M584.1 210v.2l2.5-.2zM584.1 210.2l2.5-.2v.2z"/>
<path d="M534.1 224.1h50v-.2zM534.1 223.9h50l-50 .2z"/>
<path d="M534.1 240.6v.2l50-.2zM534.1 240.8l50-.2v.2z"/>
<path d="M534.1 257.3v.2l50-.2zM534.1 257.5l50-.2v.2z"/>
<path d="M534.1 257.3v.2l50-.2zM534.1 257.5l50-.2v.2z"/>
<path d="M534.1 257.3v.2l50-.2zM534.1 257.5l50-.2v.2z"/>
<path d="M534.1 257.3v.2l50-.2zM534.1 257.5l50-.2v.2z"/>
<path d="M534.1 240.8h50v-.2zM534.1 240.6h50l-50 .2z"/>
<path d="M22.6 260.2h2.5v-.2zM22.6 260h2.5l-2.5 .2z"/>
<path d="M534.1 274v.1l50-.1zM534.1 274.1l50-.1v.1z"/>
<path d="M584.1 260v.2l2.5-.2zM584.1 260.2l2.5-.2v.2z"/>
<path d="M534.1 290.6v.2l50-.2zM534.1 290.8l50-.2v.2z"/>
<path d="M534.1 290.6v.2l50-.2zM534.1 290.8l50-.2v.2z"/>
<path d="M22.6 310.2h2.5v-.2zM22.6 310h2.5l-2.5 .2z"/>
<path d="M534.1 317.3h50zM534.1 317.4l50-.1z"/>
<path d="M534.1 312.3h50zM534.1 312.4l50-.1z"/>
<path d="M534.1 307.3v.2l50-.2zM534.1 307.5l50-.2v.2z"/>
<path d="M584.1 310v.2l2.5-.2zM584.1 310.2l2.5-.2v.2z"/>
<path d="M534.1 337.3h50zM534.1 337.4l50-.1z"/>
<path d="M534.1 332.3h50zM534.1 332.4l50-.1z"/>
<path d="M534.1 327.3h50zM534.1 327.4l50-.1z"/>
<path d="M534.1 322.3h50zM534.1 322.4l50-.1z"/>
<path d="M534.1 357.3v.2l50-.2zM534.1 357.5l50-.2v.2z"/>
<path d="M534.1 357.3v.2l50-.2zM534.1 357.5l50-.2v.2z"/>
<path d="M534.1 352.3h50zM534.1 352.4l50-.1z"/>
<path d="M534.1 347.3h50zM534.1 347.4l50-.1z"/>
<path d="M534.1 342.3h50zM534.1 342.4l50-.1z"/>
<path d="M584.1 357.5h2.5v-.2zM584.1 357.3h2.5l-2.5 .2z"/>
<path d="M584.1 357.5h2.5v-.2zM584.1 357.3h2.5l-2.5 .2z"/>
<path d="M22.6 360.2h2.5v-.2zM22.6 360h2.5l-2.5 .2z"/>
<path d="M584.1 360v.2l2.5-.2zM584.1 360.2l2.5-.2v.2z"/>
<path d="M81 410.1l.2 2.5v-2.5zM81 410.1l.2 2.5h-.2z"/>
<path d="M131 410.1l.2 2.5v-2.5zM131 410.1l.2 2.5h-.2z"/>
<path d="M181 410.1l.2 2.5v-2.5zM181 410.1l.2 2.5h-.2z"/>
<path d="M231 410.1l.2 2.5v-2.5zM231 410.1l.2 2.5h-.2z"/>
<path d="M281 410.1l.2 2.5v-2.5zM281 410.1l.2 2.5h-.2z"/>
<path d="M331 410.1l.2 2.5v-2.5zM331 410.1l.2 2.5h-.2z"/>
<path d="M381 410.1l.2 2.5v-2.5zM381 410.1l.2 2.5h-.2z"/>
<path d="M431 410.1l.2 2.5v-2.5zM431 410.1l.2 2.5h-.2z"/>
<path d="M481 410.1l.2 2.5v-2.5zM481 410.1l.2 2.5h-.2z"/>
<path d="M531 410.1v2.5h.2zM531 410.1h.2v2.5z"/>
<path d="M531 410.1l.2 2.5v-2.5zM531 410.1l.2 2.5h-.2z"/>
<path d="M541 410.1l.2 2.5v-2.5zM541 410.1l.2 2.5h-.2z"/>
<path d="M556 410.1l.2 2.5v-2.5zM556 410.1l.2 2.5h-.2z"/>
<path d="M581 410.1l.2 2.5v-2.5zM581 410.1l.2 2.5h-.2z"/>
<path d="M580.8 410.1l.5 2.5v-2.5zM580.8 410.1l.5 2.5h-.5z"/>
</g>
<!-- layer: QUOTE -->
<g fill="none" stroke="#000" stroke-width=".27">
<path d="M42.7 33.1h10.6M44.5 31.3v77.4M189.4 37.8h10.9M191.2 36v75.1M320 33.1h8.2M321.8 31.3v77.4M44.5 117.4v77.5M191.2 119.8v75.1M321.8 117.4v77.5M42.7 193.1h10.6M54.5 194.3v10.6M134.5 194.3v10.6"/>
<path d="M158.6 194.3v11.2M162.6 194.3v11.2M189.4 193.1h10.9M201.5 194.3v10.2M275.5 194.3v10.2M287.5 194.3v10.2M289.5 194.3v10.2M320 193.1h8.2M327.6 199.3h57.5M329.4 194.3v6.8M393.8 199.3h57.4M449.4 194.3v6.8"/>
<path d="M469.9 199.3h7.6M471.7 194.3v6.8M473.7 199.3l3 10h3.6M475.7 194.3v6.8M52.7 203.1h37.3M98.9 203.1h37.4M156.8 203.7h7.6M160.6 203.7l3 9.9h3.6M199.7 202.7h34.4M199.9 216.5h7.2M201.7 214.7v37.4M242.9 202.7h34.4"/>
<path d="M283.8 202.7h3.7M287.5 202.7h2h-2M288.4 202.7l3 9.9h3.6M289.5 202.7h3.5M201.7 260.9v37.4M199.9 296.5h7.2M206.6 299.7h57.4M208.4 297.7v3.8M272.7 299.7h57.4M328.3 297.7v3.8M329.6 314.7h4.2M329.6 310.7h4.2"/>
<path d="M332 308.9v7.6M341.9 306.1v3.6l-9.9 3"/>
</g>
<!-- layer: 0 -->
<g fill="none" stroke="#000" stroke-width=".27">
<path d="M42.7 31.3l3.6 3.6M189.4 36l3.6 3.6M320 31.3l3.6 3.6M42.7 191.3l3.6 3.6M189.4 191.3l3.6 3.6M320 191.3l3.6 3.6M331.2 197.5l-3.6 3.6M451.2 197.5l-3.6 3.6M473.5 197.5l-3.6 3.6M477.5 197.5l-3.6 3.6M56.3 201.3l-3.6 3.6M136.3 201.3l-3.6 3.6"/>
<path d="M160.4 201.9l-3.6 3.6M164.4 201.9l-3.6 3.6M199.9 214.7l3.6 3.6M203.3 200.9l-3.6 3.6M277.3 200.9l-3.6 3.6M289.2 200.9l-3.5 3.6M291.2 200.9l-3.5 3.6M199.9 294.7l3.6 3.6M210.1 297.9l-3.5 3.6M330.1 297.9l-3.6 3.6M330.2 312.9l3.6 3.6M330.2 308.9l3.6 3.6"/>
</g>
<!-- layer: QUOTE -->
<g fill="#fff" stroke="#fff" stroke-width=".27">
<path d="M42.3 110.1v5.9h4.4zM42.3 110.1h4.4v5.9z"/>
<path d="M91.5 200.9v4.4l6-4.4zM91.5 205.3l6-4.4v4.4z"/>
<path d="M168.6 211.4v4.4l3.1-4.4zM171.7 211.4v4.4h-3.1z"/>
<path d="M235.6 200.5v4.4l5.8-4.4zM235.6 204.9l5.8-4.4v4.4z"/>
<path d="M189 112.5v5.8h4.4zM189 112.5h4.4v5.8z"/>
<path d="M296.5 210.5v4.3l2-4.3zM298.5 210.5v4.3h-2z"/>
<path d="M319.6 110.1v5.9h4.4zM319.6 110.1h4.4v5.9z"/>
<path d="M386.5 197.1v4.4l5.9-4.4zM386.5 201.5l5.9-4.4v4.4z"/>
<path d="M481.7 207.1v4.3l3.1-4.3zM484.8 207.1v4.3h-3.1z"/>
<path d="M199.5 253.5v6h4.4zM199.5 253.5h4.4v6z"/>
<path d="M265.4 297.5v4.4l5.9-4.4zM265.4 301.9l5.9-4.4v4.4z"/>
<path d="M339.7 301.6v3.1h4.3zM339.7 301.6h4.3v3.1z"/>
</g>
<text font-size="13.4" x="543" y="387.2">A710</text>
<g font-size="5">
<text x="46.3" y="115.8" transform="rotate(-90 46.3 115.8)">80</text>
<text x="193" y="118.2" transform="rotate(-90 193 118.2)">78</text>
<text x="323.6" y="115.8" transform="rotate(-90 323.6 115.8)">80</text>
<text x="542.6" y="182.5">VILLA VERDE</text>
<text x="549.2" y="188.6">CUCINA</text>
<text x="386.7" y="201.1">60</text>
<text x="91.8" y="204.9">40</text>
<text x="235.7" y="204.5">37</text>
<text x="168.8" y="215.4">2</text>
<text x="296.3" y="214.4">1</text>
<text x="481.9" y="211.1">2</text>
<text x="203.5" y="259.2" transform="rotate(-90 203.5 259.2)">40</text>
<text x="265.6" y="301.5">60</text>
<text x="343.7" y="304.5" transform="rotate(-90 343.7 304.5)">2</text>
</g>
<g font-size="3.5">
<text x="68.7" y="24.6">1 X PANNELLO FRONTALE</text>
<text x="215.7" y="28.2">1 X PANNELLO POSTERIORE</text>
<text x="385.2" y="24.9">2 X LATERALI</text>
<text x="343.5" y="256.5">1 X BASE</text>
</g>
<g font-size="2.5">
<text x="50.7" y="10">1</text>
<text x="105.4" y="10">2</text>
<text x="155.4" y="10">3</text>
<text x="205.4" y="10">4</text>
<text x="255.4" y="10">5</text>
<text x="305.4" y="10">6</text>
<text x="355.4" y="10">7</text>
<text x="405.4" y="10">8</text>
<text x="455.4" y="10">9</text>
<text x="504.7" y="10">10</text>
<text x="554.7" y="10">11</text>
<text x="22.3" y="36">A</text>
<text x="585.1" y="36">A</text>
<text x="22.3" y="86">B</text>
<text x="585.1" y="86">B</text>
<text x="22.3" y="136">C</text>
<text x="585.1" y="136">C</text>
<text x="534.9" y="150.3">POLITECNICO DI MILANO</text>
<text x="535" y="153.3">SCUOLA DEL DESIGN</text>
<text x="535" y="156.4">C.L. DESIGN DEGLI INTERNI</text>
<text x="535.1" y="160.2">PROGETTO:</text>
<text x="22.3" y="186">D</text>
<text x="585" y="186">D</text>
<text x="535.1" y="210.2">CORSO:</text>
<text x="545.3" y="215.1">STRUMENTI E METODI</text>
<text x="549.1" y="218.1">DEL PROGETTO</text>
<text x="535.1" y="226.8">DOCENTE:</text>
<text x="547.7" y="233.3">MARCO FERRARA</text>
<text x="22.3" y="236">E</text>
<text x="585.1" y="236">E</text>
<text x="535.1" y="243.5">STUDENTI:</text>
<text x="547.8" y="249.9">YLENIA BARBERA</text>
<text x="535.1" y="260.2">OGGETTO:</text>
<text x="554.5" y="266.6">ABACO</text>
<text x="535.1" y="276.8">NOTE:</text>
<text x="22.4" y="286">F</text>
<text x="558.6" y="283.3">-</text>
<text x="585.1" y="286">F</text>
<text x="535.1" y="293.5">NOME FILE:</text>
<text x="535.6" y="299.7">METOD MOBILE BASE_690.640.99.dwg</text>
<text x="534.9" y="310.8">VERS</text>
<text x="574.6" y="310.8">DATA</text>
<text x="22.2" y="336">G</text>
<text x="585" y="336">G</text>
<text x="535.1" y="355.8">A</text>
<text x="568.7" y="355.8">2017/05/23</text>
<text x="535.1" y="360.3">TAVOLA NO.:</text>
<text x="568.4" y="360.3">010 DI</text>
<text x="578.4" y="360.3">016</text>
<text x="22.3" y="386">H</text>
<text x="585.1" y="386">H</text>
<text x="535" y="405.7">REV:</text>
<text x="535.1" y="402.8">DATA:</text>
<text x="545.1" y="405.8">A</text>
<text x="545.1" y="402.7">2017/05/23</text>
<text x="560" y="402.8">SCALA: 1:5 / 1:2</text>
<text x="560" y="405.8">FORMATO:</text>
<text x="576.4" y="405.8">A2</text>
<text x="19.6" y="410.4" transform="rotate(-90 19.6 410.4)">DIRECTORY: C:\USERS\YLENIA\DESKTOP\VV-D_4_CUCINA\METOD MOBILE BASE_690.640.99.DWG | PLOTTED ON: 2017.04.11 | BY USER: 869709</text>
<text x="48.9" y="413.5">1</text>
<text x="105.4" y="413.5">2</text>
<text x="155.4" y="413.5">3</text>
<text x="205.4" y="413.5">4</text>
<text x="255.4" y="413.5">5</text>
<text x="305.4" y="413.5">6</text>
<text x="355.4" y="413.5">7</text>
<text x="405.4" y="413.5">8</text>
<text x="455.4" y="413.5">9</text>
<text x="504.7" y="413.5">10</text>
<text x="531.6" y="412.6">0</text>
<text x="541.6" y="412.6">50mm</text>
<text x="556.6" y="412.6">125mm</text>
<text x="572.2" y="412.6">250mm</text>
</g>
</svg>
